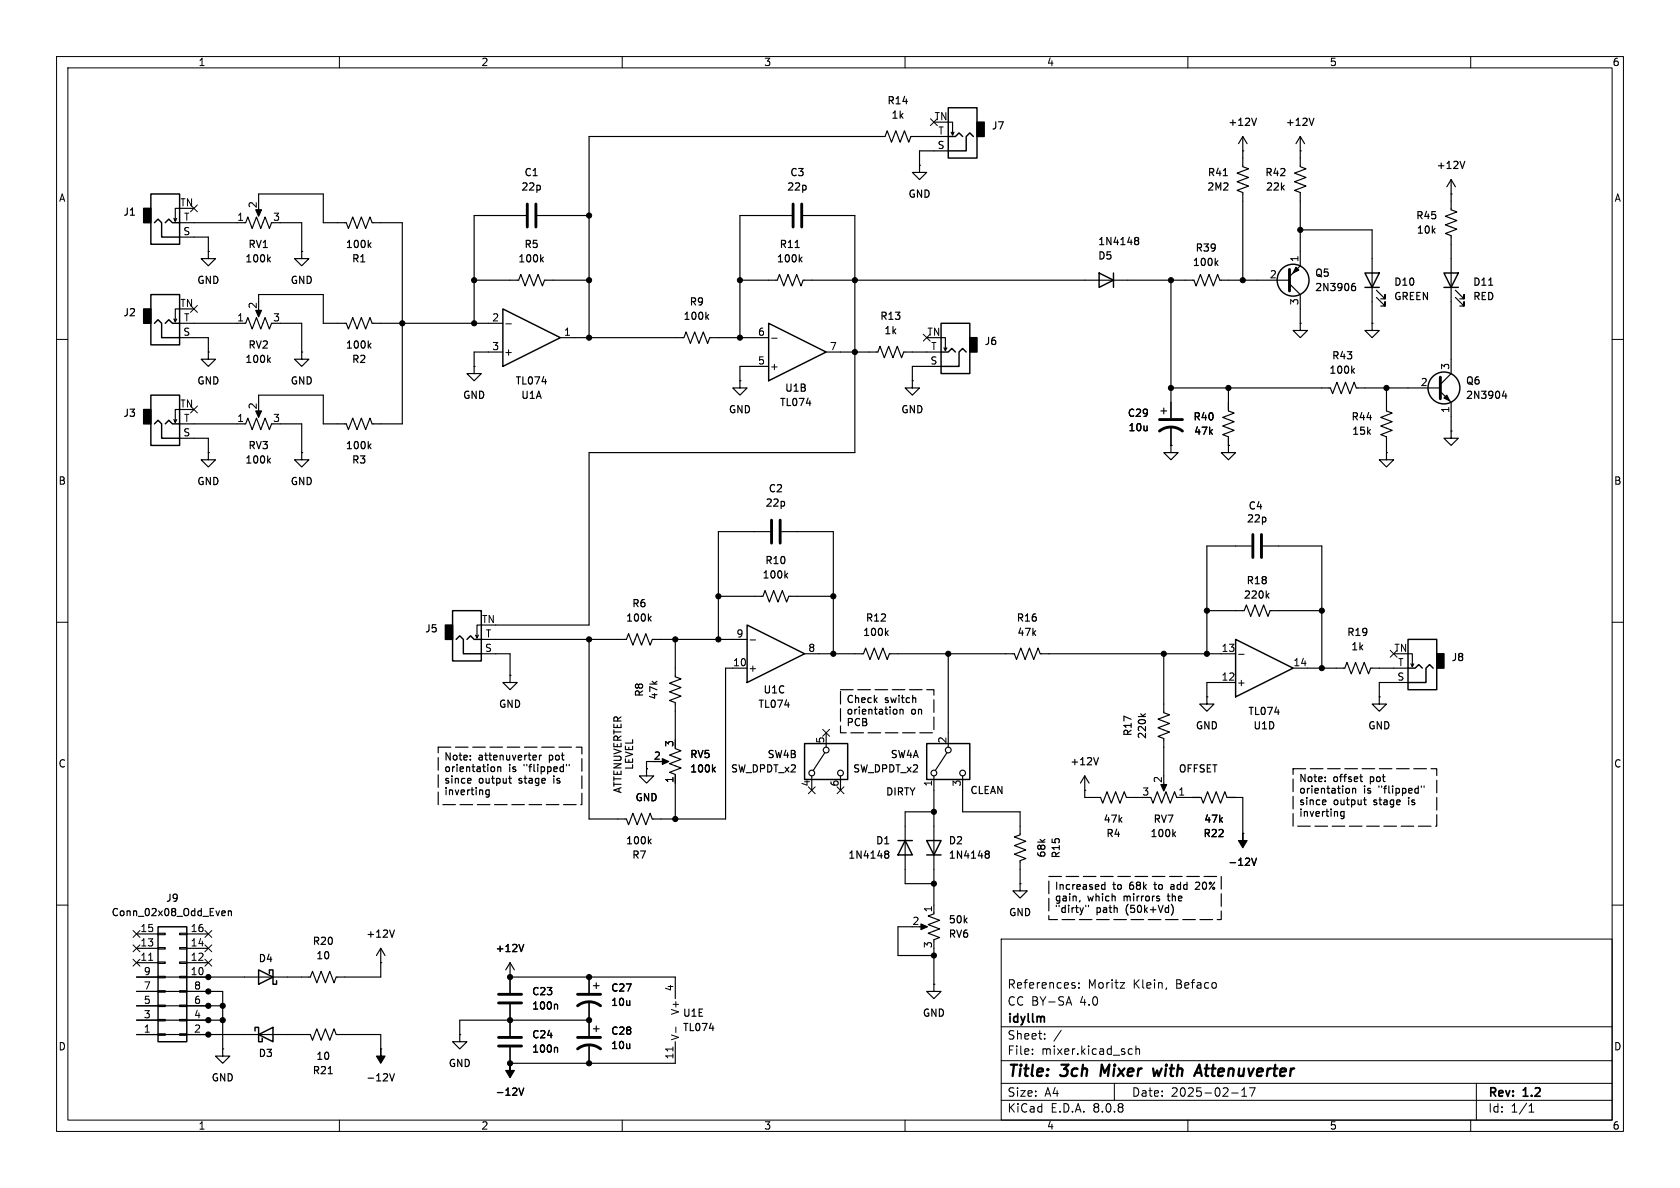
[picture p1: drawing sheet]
<svg xmlns="http://www.w3.org/2000/svg" width="297mm" height="210mm" viewBox="0 0 297 210" stroke-linecap="round" stroke-linejoin="round" font-family="sans-serif">
<g fill="none" stroke="#000" stroke-width=".18">
<path d="M10 10h277v190h-277zM12 12h273v186h-273zM60 10v2M110 10v2M160 10v2M210 10v2M260 10v2M33.7 36.2l1.2 1.2M34.9 36.2l-1.2 1.2M164.5 21l1.2 1.2M165.7 21l-1.2 1.2M33.7 54l1.2 1.2"/>
<path d="M34.9 54l-1.2 1.2M89.4 57.2h1M136.4 59.8h1M163.2 59.1l1.2 1.2M164.4 59.1l-1.2 1.2M10 60h2M33.7 71.8l1.2 1.2M34.9 71.8l-1.2 1.2M285 60h2M10 110h2M132.6 113.1h1M219 115.7h.9"/>
<path d="M245.8 115l1.2 1.2M247 115l-1.2 1.2M285 110h2M142.9 139.1l1.2 1.2M144.1 139.1l-1.2 1.2M145.4 128.9l1.3 1.2M146.7 128.9l-1.3 1.2M148 139.1l1.2 1.2M149.2 139.1l-1.2 1.2M10 160h2M23.5 164.5l1.2 1.2M23.5 169.6l1.2 1.2"/>
<path d="M23.5 167l1.2 1.2M24.7 164.5l-1.2 1.2M24.7 169.6l-1.2 1.2M24.7 167l-1.2 1.2M26.3 169.8h.7M36.2 164.5l1.2 1.2M36.2 169.6l1.2 1.2M36.2 167l1.2 1.2M37.4 164.5l-1.2 1.2M37.4 169.6l-1.2 1.2M37.4 167l-1.2 1.2M177 166h108v32h-108z"/>
<path d="M188.6 177.3h.7M189 176.2l.5 1.5M189.7 174.2l.3 .1 .1 .2-.2 .2h-.3M189.7 173.7l.3 .1M190.7 174.6v.1M190.7 173.8v.1M198 173.7h.8l-.8 1h.8M206.2 174.6l-.1 .3M285 160h2M60 198v2M110 198v2M119 185.1v.7"/>
<path d="M119.5 181.6v.9M160 198v2M177 194.5h108M177 191.5h108M177 187.5h108M177 181.5h108M182.5 186.3v.1M182.5 185.5v.1M184.7 183.6v.1M184.7 182.8v.1M187.6 182.1l-1.3 2M197 191.5v3"/>
<path d="M199.6 186.3h.6M199.6 185.5h.6M200.8 185.5l.2-.1 .4 .1 .1 .9M200.8 184.9v1.5M210 198v2M217.7 193.2h1.2M219.5 193.8h.9M219.5 192.7l.5-.4v1.5M220.9 192.3h1l-.7 1.5M260 198v2M261 191.5v6.5M270.3 196.6h.9"/>
<path d="M270.3 195.5l.4-.4v1.5"/>
</g>
<path d="M194.8 188.2l-.3 2M203.8 188.9l.3 1.3 .5-.9 .2 .9 .6-1.3M211.4 189.6h.9M212 188.2l.4 2" fill="none" stroke="#000" stroke-width=".4"/>
<g fill="none" stroke="#000" stroke-width=".2">
<path d="M31.2 38.6l-.2 .5M31.7 39.4h11.7l.4-1 .8 2 .7-2 .8 2 .8-2 .7 2 .4-1M31.7 36.8h-.7v2.3l-.3-.5M45.7 35.6v-1.3h11.4v5.1h4.1l.4 1 .8-2 .7 2 .8-2 .7 2 .8-2 .4 1h5.3v35.5h-5.3l-.4-1-.8 2-.7-2-.8 2-.7-2-.8 2-.4-1h-4.1v-5h-11.4v1.2M45.7 36.8v1M49.5 39.4h3.8v5.1M93 38.1h-9.2v19.1M95 38.1h9.1M95.5 32.9v.6M140 38.1h-9.2v21.6M142 38.1h9.1v41.9h-47v30.5h-16.5M142.5 32.9v.6"/>
<path d="M162.6 29.2v1.3h1.2l-1.2 1.3-1.3-1.3h1.3M162.6 29.2h.1M167.6 21.6h.8v2.3l.3-.5M167.6 24.1h-6.6l-.3 1-.8-2-.8 2-.7-2-.8 2-.8-2-.3 1h-52.4v35.6M167.6 26.7h-5v2.5M168.1 23.4l.3 .5M216.3 31.1h.7M219.7 26.7h.1M219.7 24.1v5.4l1 .3-2 .8 2 .8-2 .7 2 .8-2 .8 1 .3v15.5M219.7 24.1l-.8 1.3M219.7 24.1l.8 1.3M222.1 20.9l-.4 1.3"/>
<path d="M229.9 24.1v5.4l1 .3-2 .8 2 .8-2 .7 2 .8-2 .8 1 .3v13l-1.9 1.9M229.9 26.7h.1M229.9 24.1l-.8 1.3M229.9 24.1l.7 1.3M232.3 20.9l-.4 1.3M256.5 34.3h.1M256.5 31.8v5.3l1.1 .4-2.1 .7 2.1 .8-2.1 .8 2.1 .7-2.1 .8 1 .4v24.3l-1.9 1.9M256.5 31.8l-.7 1.2M256.5 31.8l.8 1.2M259 28.5l-.5 1.3M31.2 56.4l-.2 .5M31.7 57.2h11.7l.4-1.1 .8 2.1 .7-2.1 .8 2.1 .8-2.1 .7 2.1 .4-1"/>
<path d="M31.7 54.6h-.7v2.3l-.3-.5M31.7 41.9h5.1v2.6M31.7 59.7h5.1v2.5M36.8 44.5v1.2h1.3l-1.3 1.3-1.2-1.3h1.2M36.8 44.5h.1M45.7 53.3v-1.2h11.4v5.1h4.1l.4 1 .8-2.1 .7 2.1 .8-2.1 .7 2.1 .8-2.1 .4 1.1h23.1M45.7 54.6v1M47.4 45.8l.4 .5M47.8 45.5l-.5 .4M49.5 57.2h3.8v5M53.3 44.5v1.2h1.3l-1.3 1.3-1.2-1.3h1.2M53.3 44.5h.1"/>
<path d="M65.2 43.3l.4 .5M65.6 42.9l-.5 .5M83.8 49.5h7.9l.4-1 .7 2 .8-2 .8 2 .7-2 .8 2 .4-1h7.8M95.7 45.8l.4 .5M96.1 45.5l-.5 .4M99.1 59.7h21.8l.4-1 .7 2 .8-2 .8 2 .7-2 .8 2 .4-1h10.4M124.9 56l.4 .5M125.3 55.6l-.5 .5M130.8 49.5h6.6l.4-1 .8 2 .7-2 .8 2 .7-2 .8 2 .4-1h69.1l.4 1 .7-2 .8 2 .7-2 .8 2 .8-2 .3 1h12.4M140.6 43.8h.7M141.4 45.8l.4 .5M141.8 45.5l-.5 .4"/>
<path d="M166.4 59.7h.7v2.3l.3-.5M200.7 42.5h.1M200.7 42h.4l.1 .1 .1 .2-.2 .2M200.8 42.5h.3M200.8 42.5l-.1 .1M201.1 42.5l.2 .3-.1 .3-.1 .1h-.4M207 49.5v24.4M215 46.4l.3 .5M215.3 46.1l-.5 .5M228 50.2l1.9 1.9v5.1M229.9 57.2v1.2h-1.3l1.3 1.3 1.2-1.3h-1.2M229.9 57.2h.1"/>
<path d="M229.9 40.6h12.7v16.6M239.1 50.7l.3-.1 .3 .2-.2 .5h-.4M239.5 50.1l-.3 .1-.2 .2M242.6 57.2v1.2h-1.3l1.3 1.3 1.2-1.3h-1.2M242.6 57.2h.1M243.3 52.6l1.6 1.5v-.8v.8h-.8M243.3 51.3l1.6 1.5v-.7v.7h-.8M257.3 52.6l1.5 1.5v-.8v.8h-.7M257.3 51.3l1.5 1.5v-.7v.7h-.7M263.2 50.4h.7M31.2 74.2l-.2 .5M31.7 72.4h-.7v2.3l-.3-.5"/>
<path d="M31.7 74.9h11.7l.4-1 .8 2 .7-2 .8 2 .8-2 .7 2 .4-1M31.7 77.5h5.1v2.5M36.8 62.2v1.3h1.3l-1.3 1.3-1.2-1.3h1.2M36.8 62.2h.1M45.7 72.4v1M47.4 63.6l.4 .5M47.8 63.2l-.5 .5M49.5 74.9h3.8v5.1M53.3 62.2v1.3h1.3l-1.3 1.3-1.2-1.3h1.2M53.3 62.2h.1M65.2 78.8l.4 .5M65.2 61.1l.4 .4"/>
<path d="M65.6 78.5l-.5 .5M65.6 60.7l-.5 .5M83.8 64.8v1.2h1.3l-1.3 1.3-1.3-1.3h1.3M83.8 64.8h.1M88.9 62.2h-5.1v2.6M95.8 67.5h.8M130.8 67.3v1.3h1.3l-1.3 1.3-1.3-1.3h1.3M130.8 67.3h.1M135.9 64.8h-5.1v2.5M142.6 71.3h.7M146 62.2h9.2l.4-1 .7 2 .8-2 .8 2 .7-2 .8 2 .4-1h6.6M161.3 67.3v1.3h1.3l-1.3 1.3-1.3-1.3h1.3"/>
<path d="M161.3 67.3h.1M166.4 64.8h-5.1v2.5M166.9 61.5l.2 .5M205.2 72.6h1M205.7 72.1v1.1M207 78.7v1.3h-1.3l1.3 1.3 1.3-1.3h-1.3M207 78.7h.1M207 68.6h28.2l.4 1 .7-2 .8 2 .8-2 .7 2 .8-2 .4 1h14.8M207 75.4v3.3M217.2 68.6v4l1 .4-2 .8 2 .7-2 .8 2 .8-2 .7 1 .4v1.5M217.2 78.7v1.3h-1.3l1.3 1.3 1.2-1.3h-1.2M217.2 78.7h.1"/>
<path d="M239.1 65.5l.3 .5M239.4 65.1l-.4 .5M245.1 68.6v4l1 .4-2 .8 2 .7-2 .8 2 .8-2 .7 1 .4v2.8M254.6 69.2l1.9 1.9v5.1M256.5 76.2v1.3h-1.2l1.2 1.2 1.3-1.2h-1.3M256.5 76.2h.1M265.9 69.1l-.3 .9h.8M266.2 69.6v.8M36.8 80v1.3h1.3l-1.3 1.3-1.2-1.3h1.2M36.8 80h.1M47.4 81.4l.4 .5M47.8 81l-.5 .5"/>
<path d="M53.3 80v1.3h1.3l-1.3 1.3-1.2-1.3h1.2M53.3 80h.1M136.1 94h-9.1v19M138.2 94h9.1v21.6M138.6 88.8v.6M221.2 96.5h-7.8v19.1M223.3 96.5h10.4v21.6M223.7 91.5v.6M245.1 80v1.3h-1.3l1.3 1.3 1.3-1.3h-1.3M245.1 80h.1M84.6 112.3l-.3 .5M85.1 110.5h-.8v2.3l-.2-.5"/>
<path d="M85.1 113h25.6l.4-1 .8 2 .7-2 .8 2 .8-2 .7 2 .4-1h16.8M85.1 115.6h5.1v3.8M90.2 119.4v1.3h1.2l-1.2 1.2-1.3-1.2h1.3M90.2 119.4h.1M104.1 113v31.8h6.6l.4 1 .8-2 .7 2 .8-2 .8 2 .7-2 .4 1h13v-26.7h3.8M114.8 109.3l.3 .5M115.1 109l-.5 .4M119.4 113v6.6l1 .4-2 .8 2 .7-2 .8 2 .8-2 .7 1 .4v6.6M127 105.4h7.9l.4-1 .7 2 .8-2 .7 2 .8-2 .8 2 .3-1h7.9M138.9 101.7l.3 .5M139.2 101.3l-.4 .5M142.2 115.6h10.5l.3-1 .8 2 .8-2 .7 2 .8-2 .7 2 .4-1h22.1l.4 1 .8-2 .7 2 .8-2 .8 2 .7-2 .4 1h34.5"/>
<path d="M156.7 111.9l.3 .4M157 111.5l-.5 .5M167.6 115.6v16.5M205.7 115.6v10.4l1.1 .4-2.1 .7 2.1 .8-2.1 .8 2.1 .7-2.1 .8 1 .4v6.6M213.4 108h6.6l.3-1.1 .8 2.1 .8-2.1 .7 2.1 .8-2.1 .8 2.1 .3-1h9.2M224 105.2l.3 .5M224.3 104.9l-.4 .5M228.6 118.1h9.1l.4-1 .8 2 .7-2 .8 2 .8-2 .7 2 .4-1h6.6M248.9 115.6h.8v2.3l.2-.6M249.4 117.3l.3 .6M83.1 137.6l.2 .3-.6 .1M83.2 134.2v.2"/>
<path d="M83.2 133.6v.1M83.2 138.4h-.1M85.9 133.1v1.1M85.9 139.9l.1 .5h.5M86.5 139.6v1.1l-.3 .2-.3-.1M86.6 133.1v1.1M87.1 137.2v1.1M87.2 135.6l.2 .2v.4l-.1 .1-.3 .1M88 135.6v.8M88.2 135.6l-.2 .1M88.4 135.6l.1 .1v.7M90.1 137.2v1.1"/>
<path d="M90.2 138.4h.2M92.8 137.2v1.1M93.6 133.1v1.1M94.6 133.5l.2 .3-.6 .1M94.8 134.3l-.2 .1M95.4 133.5v.9M95.7 133.5l-.3 .2M97.9 137.6v.8M99.4 133.1v1.1M100.6 135.1v.3M114.3 135.9v1.3h1.3l-1.3 1.2-1.3-1.2h1.3M114.3 135.9h.1"/>
<path d="M115.6 134.6h-1.3v1.3M116.8 134.6h1.1M119.4 132.3l1 .4-2 .8 2 .7-2 .8 2 .8-2 .7 1 .4v7.9M126.1 136l.3 .5M126.4 135.6l-.4 .5M138.8 124.6h.7M143.5 137.2v2.5M145.8 133.1l-2 3.1M146 129.5v2.6M148.6 137.2v2.5M158.3 125.4l.3 .2v.4l-.2 .2h-.3M159.1 125.4v.8"/>
<path d="M159.3 125.4l-.2 .1M159.5 125.4l.2 .2v.6M165.1 137.2v24.1M167.4 133.1l-2 3.1M170.2 137.2v6.3h10.1v4.1l-1 .4 2.1 .7-2.1 .8 2.1 .7-2.1 .8 2.1 .8-1.1 .3v4.1M191.8 139.7h.1M191.8 137.2v3.8h2.8l.3 1 .8-2 .8 2 .7-2 .8 2 .8-2 .3 1h2.8M191.8 137.2l-.8 1.2M191.8 137.2l.7 1.2M194.2 133.9l-.4 1.3M201.7 126.2l.4 .5M202.5 126.2l-.5 .3"/>
<path d="M205.7 138.4v1M213.4 123.2v1.3h1.2l-1.2 1.2-1.3-1.2h1.3M213.4 123.2h.1M218.4 120.7h-5v2.5M225.4 125.9h.8M234.3 138v.2M234.3 137.4v.1M238.3 139.4l.3 .2v.4l-.1 .1-.3 .1M239.1 139.4v.8M239.3 139.4l-.2 .1M239.5 139.4l.2 .1v.7M240.4 137.3h.5"/>
<path d="M240.6 138.1l.3 .1M243.8 123.2v1.3h1.3l-1.3 1.2-1.2-1.2h1.2M243.8 123.2h.1M244.6 136.9v1.1M248.9 120.7h-5.1v2.5M251.3 138.9v.3M251.8 138.9v.3M114.8 148.7l.3 .5M115.1 148.3l-.5 .5M156.5 150.9l.1 .1M156.5 150.5l.4-.1 .2 .2v.1l-.2 .3M156.6 151h.3"/>
<path d="M156.6 151h-.1M156.9 151l.2 .2v.4l-.2 .1-.4-.1M165.1 143.5h-5.1v12.7h5.1M174.3 150.5l.3-.1 .2 .2 .1 .1-.3 .3M174.3 150.9l.1 .1M174.4 151h.2M174.4 151h-.1M174.6 151l.3 .2-.1 .4-.2 .1-.3-.1M180.3 156.2v1.3h1.3l-1.3 1.3-1.2-1.3h1.2M180.3 156.2h.1M190.9 159.2l-.1 .2M195.3 155.9v1.3"/>
<path d="M195.3 156.4h-.3l-.3 .2 .2 .6h.4M196.9 155.9v1.1M203.2 141h.3l.3 1 .8-2 .8 2 .7-2 .8 2 .7-2 .4 1M204 156.4h.5M204.2 155.9v1.3M206.5 158l.1 1.2M207 156.4h.5M207.5 147.4l.3 .5M207.6 156.7h-.5l-.2 .2 .2 .3h.5M207.8 147.1l-.5 .4M208.3 141h4l.4 1 .8-2 .7 2 .8-2 .8 2 .7-2 .4 1h2.8v6.3M211.4 156l.4-.1 .3 .4-.8 .9h.8"/>
<path d="M219.7 147.3h.1M221.3 151.7l.4 1.3 .4-1.3M234.2 141.4l.2 .3-.6 .1M234.3 142.2l-.1 .1M237 143.7l.1 .5h.5M237.6 143.4v1.1l-.2 .2h-.3M238.2 141v1.1M241.2 141v1.1M241.3 142.2l.2 .1M244 141v1.1M249 141.4v.9M24.1 170.2h3.8"/>
<path d="M24.1 167.6h3.8M24.1 165.1h3.8M24.1 177.8h15.3M24.1 175.3h15.3v10.1M27.9 165h1.3v.2h-1.3zM27.9 167.5h1.3v.3h-1.3zM27.9 170.1h1.3v.2h-1.3zM27.9 172.6h1.3v.2h-1.3zM27.9 175.1h1.3v.3h-1.3zM27.9 177.7h1.3v.2h-1.3zM31.7 165h1.3v.2h-1.3zM31.7 167.5h1.3v.3h-1.3z"/>
<path d="M31.7 170.1h1.3v.2h-1.3zM31.7 172.6h1.3v.2h-1.3zM31.7 175.1h1.3v.3h-1.3zM31.7 177.7h1.3v.2h-1.3zM33 170.2h3.8M33 167.6h3.8M33 165.1h3.8M39.4 161l.4 .1v.2l-.6 .1M39.8 161.8l-.4 .1M40.4 161.1l.1-.1 .4 .1v.8M40.4 161v.9M67.3 167.6v5.1h-7.9l-.3 1-.8-2-.8 2-.7-2-.8 2-.8-2-.3 1h-30.8"/>
<path d="M67.3 170.2h.1M67.3 167.6l-.8 1.3M67.3 167.6l.8 1.3M69.7 164.4l-.4 1.3M90.2 172.7h.1M90.2 172.7h29.2v3.8M90.2 170.2l-.8 1.3M90.2 170.2v5.3M90.2 177.5v5.6M90.2 170.2l.7 1.3M92.6 166.9l-.4 1.3M98.2 177.5l.4 .2v.7"/>
<path d="M104.1 172.7v2.8M104.1 177v6.1M104.9 174.2h1M105.4 173.7v1.1M161.3 163.8h-2.6v5.1h6.4M162.6 163.8h1M165.1 161.5l-1 .4 2 .8-2 .7 2 .8-2 .8 2 .7-1 .4v.3M165.1 174v1.3h1.3l-1.3 1.2-1.3-1.2h1.3M165.1 174h.1M165.1 167.6v6.4M191.5 160.5l-.3 .8M207.4 160.4v.8l-.3 .6"/>
<path d="M24.1 182.9h30.8l.3 1 .8-2 .8 2 .7-2 .8 2 .8-2 .3 1h7.9v2.5M24.1 180.3h15.3M27.9 180.2h1.3v.3h-1.3zM27.9 182.8h1.3v.2h-1.3zM31.7 180.2h1.3v.3h-1.3zM31.7 182.8h1.3v.2h-1.3zM39.4 185.4v1.3h1.2l-1.2 1.3-1.3-1.3h1.3M39.4 185.4h.1M58 189.8h.8M67.3 185.4h.1M68.9 189.8l.4 1.3 .4-1.3M81.3 182.9v1.3h1.2l-1.2 1.2-1.3-1.2h1.3"/>
<path d="M81.3 182.9h.1M90.2 188h.1M90.2 185.2v2.8M91.7 192.3l.5 1.3 .4-1.3M98.2 185.2l.4 .1v.7M104.1 180.3h-22.8v2.6M104.1 184.7v3.3M104.9 181.9h1M105.4 181.4v1M119.4 184.2v3.8h-29.2M125.4 181.8h.8"/>
<circle cx="143.5" cy="136.7" r=".51"/>
<circle cx="146.1" cy="132.6" r=".51"/>
<circle cx="148.6" cy="136.7" r=".51"/>
<circle cx="165.1" cy="136.7" r=".51"/>
<circle cx="167.6" cy="132.6" r=".51"/>
<circle cx="170.2" cy="136.7" r=".51"/>
</g>
<path d="M45.2 37.1h1l-.5 1.1zM45.2 54.9h1l-.5 1.1zM229.1 47.2l.5 .6-1 .5zM45.2 72.6h1l-.5 1.2zM255.3 70.4l.5-.5 .5 1zM117.1 134.1l1.1 .5-1.1 .5zM205.2 138.7h1l-.5 1.1zM219.7 147.3v1.3h.8l-.8 1.3-.8-1.3h.8zM162.8 163.3l1.2 .5-1.2 .5zM67.3 185.4v1.3h.8l-.8 1.3-.8-1.3h.8zM90.2 188v1.2h.7l-.7 1.3-.8-1.3h.8z" fill="#000" stroke="#000" stroke-width=".2"/>
<g fill="none" stroke="#000" stroke-width=".51">
<path d="M93.2 36.1v4M94.7 36.1v4M140.2 36.1v4M141.7 36.1v4M228 47.6v3.8M205 76.2a3.3 3.3 0 0 1 4 0M205 74.2h4M254.6 66.7v3.8M136.4 91.9v4.1M137.9 91.9v4.1M221.5 94.5v4.1M223 94.5v4.1"/>
<path d="M88.1 175.8h4.1M88.1 177.3h4.1M102.1 177.8a3.3 3.3 0 0 1 4.1 0M102.1 175.8h4.1M88.1 183.4h4.1M88.1 184.9h4.1M102.1 185.4a3.3 3.3 0 0 1 4.1 0M102.1 183.4h4.1"/>
</g>
<path d="M25.4 36.8h1.3v2.6h-1.3zM172.7 21.6h1.3v2.5h-1.3zM25.4 54.6h1.3v2.6h-1.3zM25.4 72.4h1.3v2.5h-1.3zM171.4 59.7h1.3v2.5h-1.3zM78.7 110.5h1.3v2.5h-1.3zM254 115.6h1.3v2.5h-1.3z" fill="#000" stroke="#000" stroke-width=".25"/>
<g fill="none" stroke="#000" stroke-width=".25">
<path d="M167.6 19.1h5.1v8.8h-5.1zM26.7 34.3h5v8.9h-5zM27.3 39.4l.6-.7 .7 .7v2.5h3.1M29.2 39.4l.6-.7 .7 .7h1.2M167.6 24.1h1.3l.6-.6 .7 .6M172.1 24.1l-.7-.6-.6 .6v2.6h-3.2M26.7 52.1h5v8.9h-5zM27.3 57.2l.6-.7 .7 .7v2.5h3.1M29.2 57.2l.6-.7 .7 .7h1.2M88.9 54.6l10.2 5.1-10.2 5.1zM135.9 57.2l10.1 5-10.1 5.1zM166.4 57.2h5v8.8h-5z"/>
<path d="M194.3 48.3l2.5 1.2-2.5 1.3zM196.8 48.3v2.5M241.3 48.3h2.5l-1.2 2.5zM241.3 50.8h2.5M255.3 48.3h2.5l-1.3 2.5zM255.3 50.8h2.5M26.7 69.9h5v8.8h-5zM27.3 74.9l.6-.6 .7 .6v2.6h3.1M29.2 74.9l.6-.6 .7 .6h1.2M166.4 62.2h1.2l.7-.6 .6 .6M170.8 62.2l-.6-.6-.7 .6v2.6h-3.1M80 108h5.1v8.8h-5.1z"/>
<path d="M80.6 113l.7-.6 .6 .6v2.6h3.2M82.5 113l.7-.6 .6 .6h1.3M132.1 110.5l10.1 5.1-10.1 5.1zM218.4 113l10.2 5.1-10.2 5.1zM248.9 113h5.1v8.9h-5.1zM248.9 118.1h1.3l.6-.6 .7 .6M253.4 118.1l-.7-.6-.6 .6v2.6h-3.2M142.2 131.4h7.7v6.4h-7.7zM163.8 131.4h7.6v6.4h-7.6zM158.7 148.6h2.6M160 148.6l1.3 2.5h-2.6zM163.8 148.6h2.6l-1.3 2.5z"/>
<path d="M163.8 151.1h2.6M27.9 163.8h5.1v20.4h-5.1zM45.7 171.5l2.6 1.2-2.6 1.3zM47.6 172.1v-.6h.7v2.5h.6v-.6M45.1 182.2v-.6h.6v2.6h.7v-.7M45.7 182.9l2.6-1.3v2.6z"/>
<circle cx="228.6" cy="49.5" r="2.82"/>
<circle cx="255.3" cy="68.6" r="2.82"/>
</g>
<path d="M77.5 132.1h25.4v10.1h-25.4zM148.6 121.9h16.5v7.6h-16.5zM228.6 135.9h25.4v10.2h-25.4zM185.4 154.9h30.5v7.7h-30.5z" fill="none" stroke="#000" stroke-width=".2" stroke-dasharray="2.2 .8"/>
<g fill="#000" stroke="#000" stroke-width=".18">
<circle cx="104.1" cy="38.1" r=".46"/>
<circle cx="71.1" cy="57.2" r=".46"/>
<circle cx="83.8" cy="57.2" r=".46"/>
<circle cx="83.8" cy="49.5" r=".46"/>
<circle cx="104.1" cy="59.7" r=".46"/>
<circle cx="104.1" cy="49.5" r=".46"/>
<circle cx="130.8" cy="49.5" r=".46"/>
<circle cx="130.8" cy="59.7" r=".46"/>
<circle cx="151.1" cy="49.5" r=".46"/>
<circle cx="207" cy="49.5" r=".46"/>
<circle cx="219.7" cy="49.5" r=".46"/>
<circle cx="229.9" cy="40.6" r=".46"/>
<circle cx="151.1" cy="62.2" r=".46"/>
<circle cx="207" cy="68.6" r=".46"/>
<circle cx="217.2" cy="68.6" r=".46"/>
<circle cx="245.1" cy="68.6" r=".46"/>
<circle cx="104.1" cy="113" r=".46"/>
<circle cx="119.4" cy="113" r=".46"/>
<circle cx="127" cy="113" r=".46"/>
<circle cx="127" cy="105.4" r=".46"/>
<circle cx="147.3" cy="115.6" r=".46"/>
<circle cx="147.3" cy="105.4" r=".46"/>
<circle cx="167.6" cy="115.6" r=".46"/>
<circle cx="205.7" cy="115.6" r=".46"/>
<circle cx="213.4" cy="115.6" r=".46"/>
<circle cx="213.4" cy="108" r=".46"/>
<circle cx="233.7" cy="118.1" r=".46"/>
<circle cx="233.7" cy="108" r=".46"/>
<circle cx="119.4" cy="144.8" r=".46"/>
<circle cx="165.1" cy="143.5" r=".46"/>
<circle cx="165.1" cy="156.2" r=".46"/>
<circle cx="36.8" cy="175.3" r=".46"/>
<circle cx="36.8" cy="177.8" r=".46"/>
<circle cx="36.8" cy="172.7" r=".46"/>
<circle cx="39.4" cy="177.8" r=".46"/>
<circle cx="90.2" cy="172.7" r=".46"/>
<circle cx="104.1" cy="172.7" r=".46"/>
<circle cx="165.1" cy="168.9" r=".46"/>
<circle cx="36.8" cy="182.9" r=".46"/>
<circle cx="36.8" cy="180.3" r=".46"/>
<circle cx="39.4" cy="180.3" r=".46"/>
<circle cx="90.2" cy="180.3" r=".46"/>
<circle cx="90.2" cy="188" r=".46"/>
<circle cx="104.1" cy="180.3" r=".46"/>
<circle cx="104.1" cy="188" r=".46"/>
</g>
<g font-size="2.8">
<text x="178" y="190.9">Title:</text>
<text x="187.7" y="190.9">3ch</text>
<text x="195.4" y="190.9">Mixer</text>
<text x="205.5" y="190.9">with</text>
<text x="213.9" y="190.9">Attenuverter</text>
</g>
<g font-size="2.1">
<text x="178" y="178">CC BY-SA</text>
<text x="178" y="175">References:</text>
<text x="191" y="178">4.0</text>
<text x="192.3" y="175">Moritz</text>
<text x="200.4" y="175">Klein,</text>
<text x="208" y="175">Befaco</text>
<text x="178" y="184">Sheet:</text>
<text x="178" y="181.2">idyllm</text>
<text x="178" y="186.7">File:</text>
<text x="184.1" y="186.7">mixer.kicad_sch</text>
<text x="178" y="196.9">KiCad</text>
<text x="178" y="194.1">Size:</text>
<text x="184.7" y="194.1">A4</text>
<text x="185.7" y="196.9">E.D.A.</text>
<text x="193.3" y="196.9">8.0.8</text>
<text x="200" y="194.1">Date:</text>
<text x="207" y="194.1">2025-02-17</text>
<text x="263" y="194.3">Rev:</text>
<text x="263" y="196.9">Id:</text>
<text x="267.1" y="196.9">1/1</text>
<text x="269.4" y="194.3">1.2</text>
</g>
<g font-size="1.8">
<text x="35" y="11.9">1</text>
<text x="85" y="11.9">2</text>
<text x="135" y="11.9">3</text>
<text x="185" y="11.9">4</text>
<text x="235" y="11.9">5</text>
<text x="285" y="11.9">6</text>
<text x="156.7" y="18.7">R14</text>
<text x="157.5" y="21.3">1k</text>
<text x="165.1" y="21.3">TN</text>
<text x="165.8" y="23.9">T</text>
<text x="175.2" y="23.2">J7</text>
<text x="217" y="22.5">+12V</text>
<text x="227.2" y="22.5">+12V</text>
<text x="165.7" y="26.4">S</text>
<text x="10.3" y="35.9">A</text>
<text x="92" y="34">22p</text>
<text x="92.6" y="31.4">C1</text>
<text x="139" y="34">22p</text>
<text x="139.6" y="31.4">C3</text>
<text x="160.4" y="35.2">GND</text>
<text x="213.3" y="34">2M2</text>
<text x="213.4" y="31.4">R41</text>
<text x="223.5" y="31.4">R42</text>
<text x="223.7" y="34">22k</text>
<text x="253.8" y="30.1">+12V</text>
<text x="285.3" y="35.9">A</text>
<text x="21.7" y="38.4">J1</text>
<text x="31.8" y="36.6">TN</text>
<text x="32.3" y="41.7">S</text>
<text x="32.4" y="39.1">T</text>
<text x="41.8" y="39.1">1</text>
<text x="45.5" y="36.9" transform="rotate(-90 45.5 36.9)">2</text>
<text x="48.2" y="39.1">3</text>
<text x="250.2" y="39">R45</text>
<text x="250.3" y="41.6">10k</text>
<text x="43.2" y="46.7">100k</text>
<text x="43.8" y="44.1">RV1</text>
<text x="61" y="44.1">100k</text>
<text x="62.1" y="46.7">R1</text>
<text x="91.5" y="46.7">100k</text>
<text x="92.6" y="44.1">R5</text>
<text x="137.2" y="46.7">100k</text>
<text x="137.7" y="44.1">R11</text>
<text x="194" y="46.2">D5</text>
<text x="194" y="43.6">1N4148</text>
<text x="210.7" y="47.3">100k</text>
<text x="211.2" y="44.8">R39</text>
<text x="229.6" y="46.4" transform="rotate(-90 229.6 46.4)">1</text>
<text x="34.7" y="50.5">GND</text>
<text x="51.2" y="50.5">GND</text>
<text x="224.4" y="49.3">2</text>
<text x="232.3" y="49.2">Q5</text>
<text x="232.3" y="51.7">2N3906</text>
<text x="246.3" y="53.3">GREEN</text>
<text x="246.3" y="50.8">D10</text>
<text x="260.3" y="50.8">D11</text>
<text x="260.3" y="53.3">RED</text>
<text x="21.7" y="56.2">J2</text>
<text x="31.8" y="54.4">TN</text>
<text x="32.3" y="59.4">S</text>
<text x="32.4" y="56.9">T</text>
<text x="41.8" y="56.9">1</text>
<text x="45.5" y="54.7" transform="rotate(-90 45.5 54.7)">2</text>
<text x="48.2" y="56.9">3</text>
<text x="86.9" y="56.9">2</text>
<text x="99.6" y="59.4">1</text>
<text x="120.7" y="56.8">100k</text>
<text x="121.8" y="54.3">R9</text>
<text x="133.9" y="59.4">6</text>
<text x="155.5" y="56.8">R13</text>
<text x="156.2" y="59.4">1k</text>
<text x="163.8" y="59.4">TN</text>
<text x="229.6" y="54" transform="rotate(-90 229.6 54)">3</text>
<text x="43.2" y="64.4">100k</text>
<text x="43.8" y="61.9">RV2</text>
<text x="61" y="61.9">100k</text>
<text x="62.1" y="64.4">R2</text>
<text x="86.9" y="62">3</text>
<text x="89" y="63.1">+</text>
<text x="133.9" y="64.5">5</text>
<text x="136" y="65.6">+</text>
<text x="146.6" y="62">7</text>
<text x="164.4" y="64.5">S</text>
<text x="164.5" y="62">T</text>
<text x="173.9" y="61.3">J6</text>
<text x="235.3" y="63.8">R43</text>
<text x="256.3" y="65.5" transform="rotate(-90 256.3 65.5)">3</text>
<text x="34.7" y="68.2">GND</text>
<text x="51.2" y="68.2">GND</text>
<text x="81.7" y="70.8">GND</text>
<text x="91" y="68.2">TL074</text>
<text x="92" y="70.8">U1A</text>
<text x="138.6" y="69.5">U1B</text>
<text x="234.9" y="66.3">100k</text>
<text x="251.1" y="68.3">2</text>
<text x="259" y="68.2">Q6</text>
<text x="259" y="70.8">2N3904</text>
<text x="21.7" y="74">J3</text>
<text x="31.8" y="72.1">TN</text>
<text x="32.3" y="77.2">S</text>
<text x="32.4" y="74.7">T</text>
<text x="41.8" y="74.7">1</text>
<text x="45.5" y="72.5" transform="rotate(-90 45.5 72.5)">2</text>
<text x="48.2" y="74.7">3</text>
<text x="128.7" y="73.3">GND</text>
<text x="137.7" y="72.1">TL074</text>
<text x="159.2" y="73.3">GND</text>
<text x="199.2" y="74">C29</text>
<text x="199.3" y="76.5">10u</text>
<text x="210.8" y="74.6">R40</text>
<text x="211" y="77.1">47k</text>
<text x="238.8" y="74.6">R44</text>
<text x="238.9" y="77.1">15k</text>
<text x="256.3" y="73.1" transform="rotate(-90 256.3 73.1)">1</text>
<text x="43.2" y="82.2">100k</text>
<text x="43.8" y="79.7">RV3</text>
<text x="61" y="79.7">100k</text>
<text x="62.1" y="82.2">R3</text>
<text x="10.3" y="85.9">B</text>
<text x="34.7" y="86">GND</text>
<text x="51.2" y="86">GND</text>
<text x="135.2" y="89.8">22p</text>
<text x="135.7" y="87.3">C2</text>
<text x="285.3" y="85.9">B</text>
<text x="220.3" y="92.6">22p</text>
<text x="220.6" y="90.3">C4</text>
<text x="135.1" y="100">R10</text>
<text x="111.6" y="107.6">R6</text>
<text x="134.7" y="102.5">100k</text>
<text x="219.7" y="106.1">220k</text>
<text x="220.2" y="103.6">R18</text>
<text x="75" y="112.1">J5</text>
<text x="85.1" y="110.2">TN</text>
<text x="85.8" y="112.8">T</text>
<text x="110.5" y="110.2">100k</text>
<text x="130.1" y="112.8">9</text>
<text x="152.4" y="112.7">100k</text>
<text x="152.9" y="110.2">R12</text>
<text x="179.6" y="110.2">R16</text>
<text x="179.7" y="112.7">47k</text>
<text x="238" y="112.7">R19</text>
<text x="85.7" y="115.3">S</text>
<text x="129.5" y="117.9">10</text>
<text x="132.2" y="119">+</text>
<text x="142.8" y="115.3">8</text>
<text x="215.9" y="115.3">13</text>
<text x="228.6" y="117.9">14</text>
<text x="238.7" y="115.2">1k</text>
<text x="246.4" y="115.3">TN</text>
<text x="247.1" y="117.9">T</text>
<text x="256.5" y="117.1">J8</text>
<text x="88.1" y="125.4">GND</text>
<text x="114" y="123.3" transform="rotate(-90 114 123.3)">R8</text>
<text x="116.5" y="123.8" transform="rotate(-90 116.5 123.8)">47k</text>
<text x="133.9" y="125.4">TL074</text>
<text x="134.8" y="122.9">U1C</text>
<text x="149.5" y="124.8">Check</text>
<text x="156.5" y="124.8">switch</text>
<text x="215.9" y="120.4">12</text>
<text x="218.6" y="121.5">+</text>
<text x="246.9" y="120.4">S</text>
<text x="145.8" y="131.5" transform="rotate(-90 145.8 131.5)">5</text>
<text x="149.5" y="126.8">orientation</text>
<text x="149.5" y="128.8">PCB</text>
<text x="161.1" y="126.8">on</text>
<text x="167.4" y="131.5" transform="rotate(-90 167.4 131.5)">2</text>
<text x="200.3" y="130.3" transform="rotate(-90 200.3 130.3)">R17</text>
<text x="202.9" y="130.8" transform="rotate(-90 202.9 130.8)">220k</text>
<text x="211.2" y="129.2">GND</text>
<text x="220.5" y="126.7">TL074</text>
<text x="221.4" y="129.2">U1D</text>
<text x="241.7" y="129.2">GND</text>
<text x="10.3" y="135.9">C</text>
<text x="78.4" y="134.9">Note:</text>
<text x="78.4" y="137">orientation</text>
<text x="84.6" y="134.9">attenuverter</text>
<text x="90" y="137">is</text>
<text x="93" y="137">&quot;flipped&quot;</text>
<text x="97.4" y="134.9">pot</text>
<text x="112.2" y="136.3" transform="rotate(-90 112.2 136.3)">LEVEL</text>
<text x="115.5" y="134.4">2</text>
<text x="119.1" y="132.2" transform="rotate(-90 119.1 132.2)">3</text>
<text x="121.9" y="134.3">RV5</text>
<text x="121.9" y="136.8">100k</text>
<text x="129.1" y="136.8">SW_DPDT_x2</text>
<text x="135.5" y="134.3">SW4B</text>
<text x="150.7" y="136.8">SW_DPDT_x2</text>
<text x="157.3" y="134.3">SW4A</text>
<text x="189.1" y="135.6">+12V</text>
<text x="208.2" y="136.8">OFFSET</text>
<text x="285.3" y="135.9">C</text>
<text x="78.4" y="139">since</text>
<text x="78.4" y="141">inverting</text>
<text x="84.7" y="139">output</text>
<text x="92.1" y="139">stage</text>
<text x="98.5" y="139">is</text>
<text x="110.2" y="140.4" transform="rotate(-90 110.2 140.4)">ATTENUVERTER</text>
<text x="112.2" y="141.9">GND</text>
<text x="119.1" y="138.5" transform="rotate(-90 119.1 138.5)">1</text>
<text x="143.3" y="139.1" transform="rotate(-90 143.3 139.1)">4</text>
<text x="148.3" y="139.1" transform="rotate(-90 148.3 139.1)">6</text>
<text x="156.5" y="140.9">DIRTY</text>
<text x="164.8" y="139.1" transform="rotate(-90 164.8 139.1)">1</text>
<text x="169.9" y="139.1" transform="rotate(-90 169.9 139.1)">3</text>
<text x="171.4" y="140.6">CLEAN</text>
<text x="201.9" y="140.7">3</text>
<text x="205.5" y="138.5" transform="rotate(-90 205.5 138.5)">2</text>
<text x="208.2" y="140.7">1</text>
<text x="229.6" y="138.7">Note:</text>
<text x="229.6" y="140.8">orientation</text>
<text x="229.6" y="142.8">since</text>
<text x="235.8" y="138.7">offset</text>
<text x="235.8" y="142.8">output</text>
<text x="241.2" y="140.8">is</text>
<text x="242.5" y="138.7">pot</text>
<text x="243.2" y="142.8">stage</text>
<text x="244.1" y="140.8">&quot;flipped&quot;</text>
<text x="249.7" y="142.8">is</text>
<text x="110.5" y="149.5">100k</text>
<text x="154.7" y="149.5">D1</text>
<text x="167.6" y="149.5">D2</text>
<text x="194.9" y="145.7">47k</text>
<text x="195.4" y="148.3">R4</text>
<text x="203.2" y="148.3">100k</text>
<text x="203.8" y="145.7">RV7</text>
<text x="212.6" y="148.3">R22</text>
<text x="212.7" y="145.7">47k</text>
<text x="229.6" y="144.9">inverting</text>
<text x="111.6" y="152.1">R7</text>
<text x="149.8" y="152.1">1N4148</text>
<text x="167.6" y="152.1">1N4148</text>
<text x="185.1" y="151.8" transform="rotate(-90 185.1 151.8)">68k</text>
<text x="187.6" y="151.9" transform="rotate(-90 187.6 151.9)">R15</text>
<text x="217" y="153.3">-12V</text>
<text x="29.2" y="159.7">J9</text>
<text x="164.8" y="161.4" transform="rotate(-90 164.8 161.4)">1</text>
<text x="186.4" y="157.8">Increased</text>
<text x="186.4" y="159.8">gain,</text>
<text x="186.4" y="161.9">&quot;dirty&quot;</text>
<text x="192.4" y="159.8">which</text>
<text x="193.9" y="161.9">path</text>
<text x="196.8" y="157.8">to</text>
<text x="199" y="159.8">mirrors</text>
<text x="199.4" y="161.9">(50k+Vd)</text>
<text x="200" y="157.8">68k</text>
<text x="204.8" y="157.8">to</text>
<text x="207.2" y="159.8">the</text>
<text x="208" y="157.8">add</text>
<text x="212.8" y="157.8">20%</text>
<text x="19.6" y="162.2">Conn_02x08_Odd_Even</text>
<text x="24.7" y="167.4">13</text>
<text x="24.7" y="164.8">15</text>
<text x="33.6" y="167.4">14</text>
<text x="33.6" y="164.8">16</text>
<text x="55.1" y="167.3">R20</text>
<text x="64.6" y="166">+12V</text>
<text x="161.2" y="163.6">2</text>
<text x="164.8" y="167.7" transform="rotate(-90 164.8 167.7)">3</text>
<text x="167.6" y="166">RV6</text>
<text x="167.6" y="163.5">50k</text>
<text x="178.2" y="162.2">GND</text>
<text x="24.7" y="169.9">11</text>
<text x="25.3" y="172.5">9</text>
<text x="33.6" y="172.5">10</text>
<text x="33.6" y="169.9">12</text>
<text x="45.6" y="170.4">D4</text>
<text x="55.8" y="169.8">10</text>
<text x="87.5" y="168.6">+12V</text>
<text x="25.3" y="177.5">5</text>
<text x="25.3" y="175">7</text>
<text x="34.2" y="177.5">6</text>
<text x="34.2" y="175">8</text>
<text x="93.9" y="178.7">100n</text>
<text x="93.9" y="176.2">C23</text>
<text x="107.9" y="175.6">C27</text>
<text x="107.9" y="178.1">10u</text>
<text x="119.1" y="175.3" transform="rotate(-90 119.1 175.3)">4</text>
<text x="120.2" y="179.5" transform="rotate(-90 120.2 179.5)">V+</text>
<text x="10.3" y="185.9">D</text>
<text x="25.3" y="182.6">1</text>
<text x="25.3" y="180.1">3</text>
<text x="34.2" y="182.6">2</text>
<text x="34.2" y="180.1">4</text>
<text x="93.9" y="183.8">C24</text>
<text x="107.9" y="183.2">C28</text>
<text x="107.9" y="185.7">10u</text>
<text x="120.2" y="184" transform="rotate(-90 120.2 184)">V-</text>
<text x="120.6" y="180">U1E</text>
<text x="120.6" y="182.5">TL074</text>
<text x="163" y="180">GND</text>
<text x="285.3" y="185.9">D</text>
<text x="37.3" y="191.4">GND</text>
<text x="45.6" y="187.1">D3</text>
<text x="55.1" y="190.2">R21</text>
<text x="55.8" y="187.6">10</text>
<text x="64.6" y="191.4">-12V</text>
<text x="79.2" y="188.9">GND</text>
<text x="93.9" y="186.4">100n</text>
<text x="119.1" y="187.4" transform="rotate(-90 119.1 187.4)">11</text>
<text x="87.5" y="194">-12V</text>
<text x="35" y="199.9">1</text>
<text x="85" y="199.9">2</text>
<text x="135" y="199.9">3</text>
<text x="185" y="199.9">4</text>
<text x="235" y="199.9">5</text>
<text x="285" y="199.9">6</text>
</g>
</svg>
